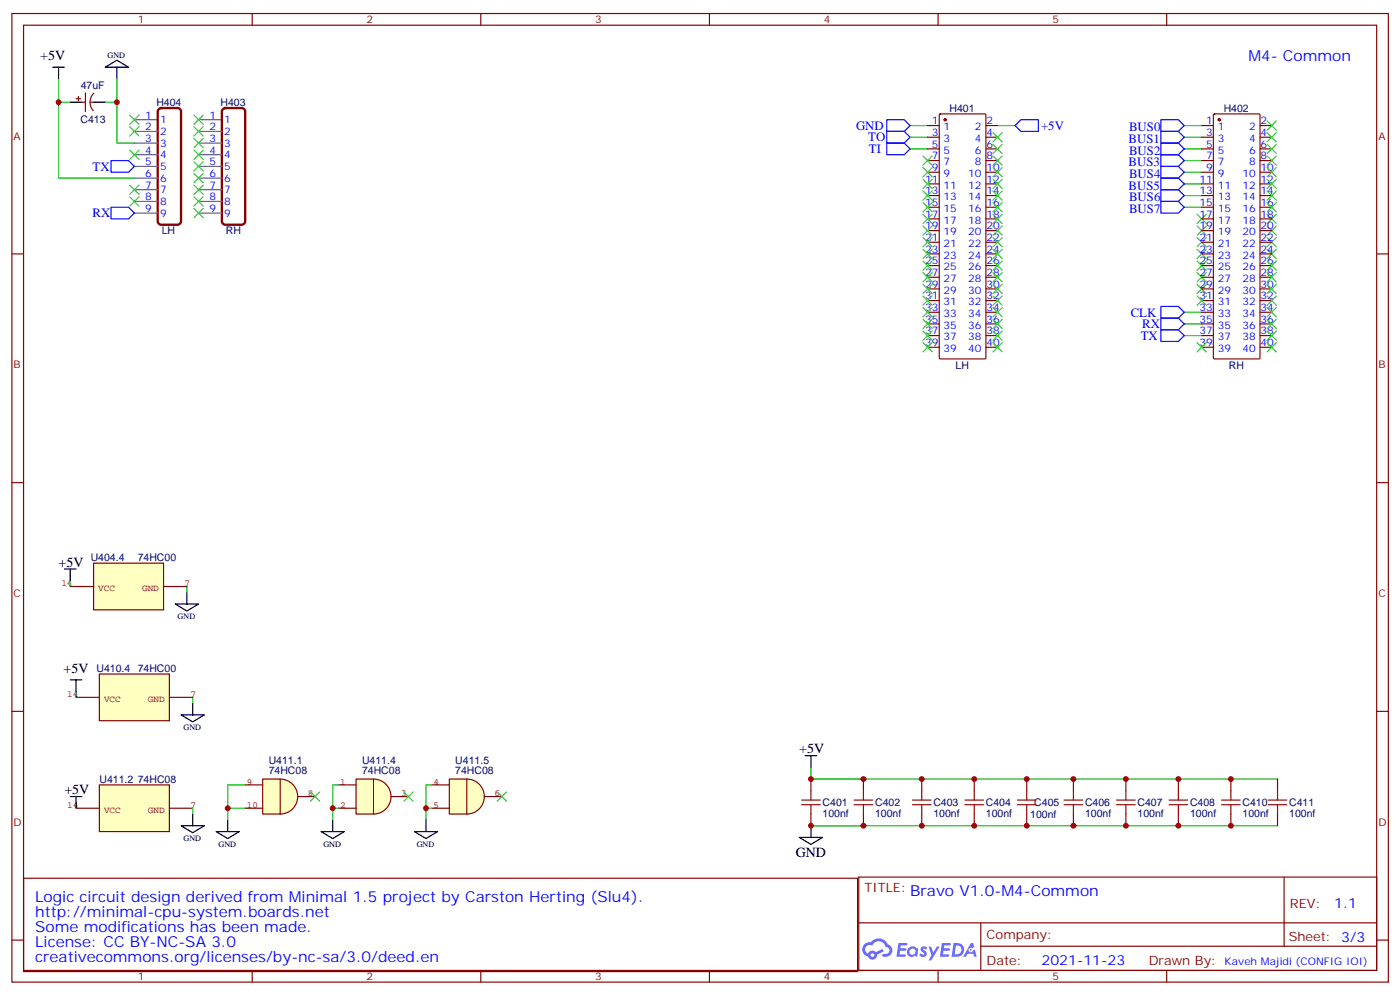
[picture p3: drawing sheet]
<svg xmlns="http://www.w3.org/2000/svg" width="423mm" height="300mm" viewBox="0 0 423 300" stroke-linecap="round" stroke-linejoin="round" font-family="sans-serif">
<g fill="none" stroke="#870000" stroke-width=".35">
<path d="M3.6 4.1h416.3v292.8h-416.3zM7.1 7.6h409.2v285.8h-409.2zM76.3 4.1v3.5M145.4 4.1v3.5M214.6 4.1v3.5M283.7 4.1v3.5M352.8 4.1v3.5M3.6 76.8h3.5M416.3 76.8h3.6M3.6 145.9h3.5M416.3 145.9h3.6M3.6 215.1h3.5"/>
<path d="M416.3 215.1h3.6M259.7 265.1h156.6v28.3h-156.6zM259.8 279h156.4M296.6 279v14.1M388.3 265.2v20.8M3.6 284.2h3.5M76.3 293.4v3.5M145.4 293.4v3.5M214.6 293.4v3.5M283.7 293.4v3.5M296.6 286h119.6M352.8 293.4v3.5"/>
<path d="M416.3 284.2h3.6"/>
</g>
<g fill="#5487ff">
<path d="M278.7 286.3a1.22 1.22 0 0 1 1.7 .3l-.4 .6a.47 .47 0 0 0-.3-.4 .47 .47 0 0 0-.5 .1l.2 .3a1.14 1.14 0 0 1 .7 1.7 1.14 1.14 0 0 1-1.9 0l-.2-.2 .5-.5 .7 .4a.29 .29 0 0 0 .4-.2 .29 .29 0 0 0-.3-.4 1.04 1.04 0 0 1-.6-1.7z"/>
<path d="M271.7 285.1h2.4l.3 .2-.1 .5h-1.9l-.1 .9h1.5l.4 .3-.4 .4h-1.6l-.2 1.1 1.8 .1 .1 .3-.1 .3h-2.7z"/>
<path d="M284.9 285.1h2.3l.3 .2-.1 .5h-1.8l-.1 .9h1.5l.3 .3-.4 .4h-1.6l-.1 1.1 1.7 .1 .2 .3-.2 .3h-2.6z"/>
<path d="M293.6 285.1h.7l.3 1.2-.6 .3a.69 .69 0 0 0-1 .3 .69 .69 0 0 0 .5 1 .69 .69 0 0 0 .8-.6l.5-.3 .6 2.2h-.8l-.2-.9h-1.8l-.5 .9h-.8z"/>
<path d="M280.8 286.2h.8l.6 1.8 1.1-1.8h.9l-2.6 4.2h-.8l.9-1.6z"/>
<path d="M288.4 285.1l-.6 4.1h1.3a2.11 2.11 0 0 0 2.5-2.1 2.11 2.11 0 0 0-2.5-2zM289.1 285.8a1.43 1.43 0 0 1 1.6 1.6 1.43 1.43 0 0 1-2 1.1z"/>
<path d="M274.7 286.7a1.54 1.54 0 0 0-.1 2.1 1.54 1.54 0 0 0 2.2 .2l.6 .2 .3-2.3-.2-.2-.4-.1a1.49 1.49 0 0 0-2.4 .1zM275 287.7a.94 .94 0 0 1 1.8 0 .94 .94 0 0 1-1.8 0z"/>
<path d="M261.4 285.5a2.18 2.18 0 0 0 1.1 3.7 1.44 1.44 0 0 0 1.6 .9 1.44 1.44 0 0 0 1.2-1.5l2-1-.5-.7-1.9 .9a1.47 1.47 0 0 0-2.4 .5 1.39 1.39 0 0 1-.7-2 1.39 1.39 0 0 1 2-.4 2.12 2.12 0 0 1 2.2-1.3 2.12 2.12 0 0 1 1.9 1.6 1.14 1.14 0 0 1 1.1 1.5 1.14 1.14 0 0 1-1.7 .7 .43 .43 0 0 0-.5 .3 .43 .43 0 0 0 .4 .5 1.98 1.98 0 0 0 2.5-1.2 1.98 1.98 0 0 0-1.2-2.5 3.1 3.1 0 0 0-5.3-.7l-.9 .1zM263.3 288.8a.55 .55 0 0 1 1.1 0 .55 .55 0 0 1-1.1 0z"/>
<circle cx="293.6" cy="287.2" r=".26"/>
</g>
<g fill="none" stroke="#666" stroke-width=".35">
<path d="M40.6 36.2h7.1M40.6 39.7h7.1M60 36.2h7.1M60 39.7h7.1M40.6 43.3h7.1M40.6 46.8h7.1M40.6 50.3h7.1M40.6 53.8h7.1M40.6 57.4h7.1M60 43.3h7.1M60 46.8h7.1M60 50.3h7.1"/>
<path d="M60 53.8h7.1M60 57.4h7.1M40.6 60.9h7.1M40.6 64.4h7.1M60 60.9h7.1M60 64.4h7.1"/>
</g>
<path d="M47.9 33.1l.9-.4h4.9l.6 .2 .4 .5 .1 33.5-.3 .6-.8 .4h-4.9l-.7-.2-.4-.8v-33.2zM67.3 33.1l.9-.4h4.9l.6 .2 .4 .5 .1 33.5-.3 .6-.8 .4h-4.9l-.7-.2-.4-.8v-33.2z" fill="none" stroke="#870000" stroke-width=".71"/>
<g fill="none" stroke="#3c3" stroke-width=".35">
<path d="M39.2 34.8l2.9 2.8M39.2 38.3l2.9 2.8M42.1 34.8l-2.9 2.8M42.1 38.3l-2.9 2.8M58.6 34.8l2.9 2.8M58.6 38.3l2.9 2.8M61.5 34.8l-2.9 2.8M61.5 38.3l-2.9 2.8M39.2 45.4l2.9 2.8M39.2 56l2.9 2.8M39.2 59.5l2.9 2.8M42.1 45.4l-2.9 2.8"/>
<path d="M42.1 56l-2.9 2.8M42.1 59.5l-2.9 2.8M58.6 41.8l2.9 2.9M58.6 45.4l2.9 2.8M58.6 48.9l2.9 2.8M58.6 52.4l2.9 2.8M58.6 56l2.9 2.8M58.6 59.5l2.9 2.8M61.5 41.8l-2.9 2.9M61.5 45.4l-2.9 2.8M61.5 48.9l-2.9 2.8M61.5 52.4l-2.9 2.8"/>
<path d="M61.5 56l-2.9 2.8M61.5 59.5l-2.9 2.8M58.6 63l2.9 2.8M61.5 63l-2.9 2.8"/>
</g>
<path d="M15.9 20.3h3.6M17.7 20.3v3.5M31.8 20.3l3.5-2.1 3.6 2.1zM35.3 20.3v3.5" fill="none" stroke="#000" stroke-width=".35"/>
<path d="M17.7 23.8v30h22.9M35.3 23.8v19.5h5.3" fill="none" stroke="#008700" stroke-width=".35"/>
<path d="M33.6 48.5h5.3l1.7 1.8-1.7 1.8h-5.3zM33.6 62.7h5.3l1.7 1.7-1.7 1.8h-5.3z" fill="none" stroke="#00f" stroke-width=".35"/>
<path d="M28.3 170.3h21.2v14.1h-21.2z" fill="#ffffc2" stroke="#850000" stroke-width=".35"/>
<path d="M21.2 177.3h7.1M49.5 177.3h7" fill="none" stroke="#850000" stroke-width=".35"/>
<g fill="#ffffc2" stroke="#850000" stroke-width=".35">
<path d="M84.7 235.5a5.3 5.3 0 0 1 5.3 5.3 5.3 5.3 0 0 1-5.3 5.3z"/>
<path d="M79.4 235.5h5.3v10.6h-5.3z"/>
</g>
<path d="M74.2 237.3h5.2M74.2 244.3h5.2M90 240.8h5.3" fill="none" stroke="#850000" stroke-width=".35"/>
<path d="M30.1 237.3h21.1v14.1h-21.1z" fill="#ffffc2" stroke="#850000" stroke-width=".35"/>
<path d="M23 244.3h7.1M51.2 244.3h7.1" fill="none" stroke="#850000" stroke-width=".35"/>
<g fill="#ffffc2" stroke="#850000" stroke-width=".35">
<path d="M113 235.5a5.3 5.3 0 0 1 5.3 5.3 5.3 5.3 0 0 1-5.3 5.3z"/>
<path d="M107.7 235.5h5.3v10.6h-5.3z"/>
</g>
<path d="M102.4 237.3h5.3M102.4 244.3h5.3M118.3 240.8h5.2" fill="none" stroke="#850000" stroke-width=".35"/>
<g fill="#ffffc2" stroke="#850000" stroke-width=".35">
<path d="M141.2 235.5a5.3 5.3 0 0 1 5.3 5.3 5.3 5.3 0 0 1-5.3 5.3z"/>
<path d="M135.9 235.5h5.3v10.6h-5.3z"/>
</g>
<path d="M130.6 237.3h5.3M130.6 244.3h5.3M146.5 240.8h5.3" fill="none" stroke="#850000" stroke-width=".35"/>
<path d="M30.1 203.8h21.1v14.1h-21.1z" fill="#ffffc2" stroke="#850000" stroke-width=".35"/>
<path d="M23 210.8h7.1M51.2 210.8h7.1" fill="none" stroke="#850000" stroke-width=".35"/>
<g fill="none" stroke="#000" stroke-width=".35">
<path d="M21.2 30.9h3.6M28.3 30.9h3.5M19.5 172h3.5M21.2 172v3.5M56.5 179.1v3.5M53 182.6h7l-3.5 2.1zM21.2 205.5h3.6M23 205.5v3.6M54.8 216.1h7l-3.5 2.1zM58.3 212.6v3.5M243.5 228.5h3.5M245.3 228.5v3.5"/>
<path d="M21.2 240.8h3.6M23 240.8v3.5M54.8 249.6h7l-3.5 2.1zM58.3 246.1v3.5M65.3 251.4h7.1l-3.5 2.1zM68.9 247.9v3.5M97.1 251.4h7l-3.5 2.1zM100.6 247.9v3.5M125.3 251.4h7.1l-3.6 2.1zM128.8 247.9v3.5M241.7 253.2h7.1l-3.5 2.1zM245.3 249.6v3.6"/>
</g>
<g fill="none" stroke="#008700" stroke-width=".35">
<path d="M17.7 30.9h3.5M31.8 30.9h3.5M275.2 38h5.3M301.7 38h5.3M358.1 38h5.3M275.2 45h5.3M275.2 41.5h5.3M358.1 45h5.3M358.1 41.5h5.3M358.1 59.1h5.3M358.1 48.5h5.3M358.1 52.1h5.3"/>
<path d="M358.1 55.6h5.3M358.1 62.7h5.3M358.1 94.4h5.3M358.1 97.9h5.3M358.1 101.5h5.3M21.2 175.5v1.8M56.5 177.3v1.8M23 209.1v1.7M58.3 210.8v1.8M74.2 237.3h-5.3v10.6M102.4 237.3h-1.8v10.6M130.6 237.3h-1.8v10.6"/>
<path d="M245.3 232v3.5h141.1M245.3 235.5h15.8M58.3 244.3v1.8M68.9 244.3h5.3M100.6 244.3h1.8M128.8 244.3h1.8M261.1 249.6h-15.8h141.1"/>
</g>
<g fill="none" stroke="#3c3" stroke-width=".35">
<path d="M383.2 36.5l2.8 2.9M386 36.5l-2.8 2.9M279.1 47.1l2.8 2.9M279.1 50.7l2.8 2.8M279.1 54.2l2.8 2.8M279.1 57.7l2.8 2.8M281.9 57.7l-2.8 2.8M281.9 54.2l-2.8 2.8M281.9 50.7l-2.8 2.8M281.9 47.1l-2.8 2.9M300.3 40.1l2.8 2.8M300.3 43.6l2.8 2.8"/>
<path d="M300.3 47.1l2.8 2.9M300.3 50.7l2.8 2.8M300.3 54.2l2.8 2.8M300.3 57.7l2.8 2.8M303.1 40.1l-2.8 2.8M303.1 43.6l-2.8 2.8M303.1 47.1l-2.8 2.9M303.1 50.7l-2.8 2.8M303.1 54.2l-2.8 2.8M303.1 57.7l-2.8 2.8M383.2 40.1l2.8 2.8M383.2 43.6l2.8 2.8"/>
<path d="M383.2 47.1l2.8 2.9M383.2 50.7l2.8 2.8M383.2 54.2l2.8 2.8M383.2 57.7l2.8 2.8M386 50.7l-2.8 2.8M386 57.7l-2.8 2.8M386 54.2l-2.8 2.8M386 47.1l-2.8 2.9M386 43.6l-2.8 2.8M386 40.1l-2.8 2.8M279.1 61.2l2.8 2.9M279.1 64.8l2.8 2.8"/>
<path d="M279.1 68.3l2.8 2.8M279.1 78.9l2.8 2.8M279.1 75.4l2.8 2.8M279.1 71.8l2.8 2.8M281.9 61.2l-2.8 2.9M281.9 64.8l-2.8 2.8M281.9 68.3l-2.8 2.8M281.9 71.8l-2.8 2.8M281.9 75.4l-2.8 2.8M281.9 78.9l-2.8 2.8M300.3 61.2l2.8 2.9M300.3 64.8l2.8 2.8"/>
<path d="M300.3 68.3l2.8 2.8M300.3 71.8l2.8 2.8M300.3 75.4l2.8 2.8M300.3 78.9l2.8 2.8M303.1 61.2l-2.8 2.9M303.1 64.8l-2.8 2.8M303.1 68.3l-2.8 2.8M303.1 71.8l-2.8 2.8M303.1 75.4l-2.8 2.8M303.1 78.9l-2.8 2.8M362 71.8l2.8 2.8M362 78.9l2.8 2.8"/>
<path d="M362 75.4l2.8 2.8M362 68.3l2.8 2.8M362 64.8l2.8 2.8M364.8 71.8l-2.8 2.8M364.8 78.9l-2.8 2.8M364.8 75.4l-2.8 2.8M364.8 68.3l-2.8 2.8M364.8 64.8l-2.8 2.8M383.2 75.4l2.8 2.8M383.2 71.8l2.8 2.8M383.2 68.3l2.8 2.8M383.2 64.8l2.8 2.8"/>
<path d="M383.2 61.2l2.8 2.9M383.2 78.9l2.8 2.8M386 64.8l-2.8 2.8M386 75.4l-2.8 2.8M386 61.2l-2.8 2.9M386 71.8l-2.8 2.8M386 68.3l-2.8 2.8M386 78.9l-2.8 2.8M279.1 96.5l2.8 2.8M279.1 93l2.8 2.8M279.1 89.5l2.8 2.8M279.1 85.9l2.8 2.9"/>
<path d="M279.1 82.4l2.8 2.8M281.9 82.4l-2.8 2.8M281.9 85.9l-2.8 2.9M281.9 89.5l-2.8 2.8M281.9 93l-2.8 2.8M281.9 96.5l-2.8 2.8M300.3 82.4l2.8 2.8M300.3 85.9l2.8 2.9M300.3 89.5l2.8 2.8M300.3 93l2.8 2.8M300.3 96.5l2.8 2.8M303.1 82.4l-2.8 2.8"/>
<path d="M303.1 85.9l-2.8 2.9M303.1 89.5l-2.8 2.8M303.1 93l-2.8 2.8M303.1 96.5l-2.8 2.8M362 85.9l2.8 2.9M362 82.4l2.8 2.8M362 89.5l2.8 2.8M364.8 85.9l-2.8 2.9M364.8 82.4l-2.8 2.8M364.8 89.5l-2.8 2.8M383.2 93l2.8 2.8M383.2 96.5l2.8 2.8"/>
<path d="M383.2 89.5l2.8 2.8M383.2 85.9l2.8 2.9M383.2 82.4l2.8 2.8M386 82.4l-2.8 2.8M386 85.9l-2.8 2.9M386 89.5l-2.8 2.8M386 93l-2.8 2.8M386 96.5l-2.8 2.8M279.1 103.6l2.8 2.8M279.1 100l2.8 2.9M281.9 100l-2.8 2.9M281.9 103.6l-2.8 2.8"/>
<path d="M300.3 100l2.8 2.9M300.3 103.6l2.8 2.8M303.1 100l-2.8 2.9M303.1 103.6l-2.8 2.8M362 103.6l2.8 2.8M364.8 103.6l-2.8 2.8M383.2 103.6l2.8 2.8M383.2 100l2.8 2.9M386 100l-2.8 2.9M386 103.6l-2.8 2.8M93.9 239.4l2.8 2.8M96.7 239.4l-2.8 2.8"/>
<path d="M122.1 239.4l2.9 2.8M125 239.4l-2.9 2.8M150.4 239.4l2.8 2.8M153.2 239.4l-2.8 2.8"/>
</g>
<g fill="none" stroke="#a10000" stroke-width=".35">
<path d="M245.3 239v2.9M261.1 239v2.9M278.8 239v2.9M294.6 239v2.9M310.5 239v2.9M324.6 239v2.9M340.5 239v2.9M356.4 239v2.9M372.3 239v2.9M386.4 239v2.9M242.4 241.9h5.7M242.4 243.3h5.7"/>
<path d="M245.3 243.3v2.8M258.3 241.9h5.6M258.3 243.3h5.6M261.1 243.3v2.8M275.9 241.9h5.7M275.9 243.3h5.7M278.8 243.3v2.8M291.8 241.9h5.7M291.8 243.3h5.7M294.6 243.3v2.8M307.7 241.9h5.6M307.7 243.3h5.6"/>
<path d="M310.5 243.3v2.8M321.8 241.9h5.6M321.8 243.3h5.6M324.6 243.3v2.8M337.7 241.9h5.6M337.7 243.3h5.6M340.5 243.3v2.8M353.6 241.9h5.6M353.6 243.3h5.6M356.4 243.3v2.8M369.4 241.9h5.7M369.4 243.3h5.7"/>
<path d="M372.3 243.3v2.8M383.5 241.9h5.7M383.5 243.3h5.7M386.4 243.3v2.8"/>
</g>
<g fill="none" stroke="#870000" stroke-width=".35">
<path d="M23 29.8h1.4M23.7 29.1v1.5M24.8 30.9h1M25.8 28.1v5.6M27.2 30.9h1.1M28.4 28.2a3.8 3.8 0 0 0-.2 5.2M280.5 38h3.6M284.1 34.6l.3-.2h13.4l.4 .4v73.4l-.4 .3h-13.4l-.3-.3zM298.2 38h3.5M363.4 38h3.6M367 34.6l.3-.2h13.4l.4 .4v73.4l-.4 .3h-13.4l-.3-.3zM381.1 38h3.5"/>
<path d="M280.5 41.5h3.6M280.5 45h3.6M280.5 48.5h3.6M280.5 52.1h3.6M280.5 55.6h3.6M280.5 59.1h3.6M298.2 41.5h3.5M298.2 45h3.5M298.2 48.5h3.5M298.2 52.1h3.5M298.2 55.6h3.5M298.2 59.1h3.5"/>
<path d="M363.4 41.5h3.6M363.4 45h3.6M363.4 48.5h3.6M363.4 52.1h3.6M363.4 55.6h3.6M363.4 59.1h3.6M381.1 41.5h3.5M381.1 45h3.5M381.1 48.5h3.5M381.1 52.1h3.5M381.1 55.6h3.5M381.1 59.1h3.5"/>
<path d="M280.5 62.7h3.6M280.5 66.2h3.6M280.5 69.7h3.6M280.5 73.2h3.6M280.5 76.8h3.6M298.2 62.7h3.5M298.2 66.2h3.5M298.2 69.7h3.5M298.2 73.2h3.5M298.2 76.8h3.5M363.4 62.7h3.6M363.4 66.2h3.6"/>
<path d="M363.4 69.7h3.6M363.4 73.2h3.6M363.4 76.8h3.6M381.1 62.7h3.5M381.1 66.2h3.5M381.1 69.7h3.5M381.1 73.2h3.5M381.1 76.8h3.5M280.5 80.3h3.6M280.5 83.8h3.6M280.5 87.3h3.6M280.5 90.9h3.6"/>
<path d="M280.5 94.4h3.6M280.5 97.9h3.6M298.2 80.3h3.5M298.2 83.8h3.5M298.2 87.3h3.5M298.2 90.9h3.5M298.2 94.4h3.5M298.2 97.9h3.5M363.4 80.3h3.6M363.4 83.8h3.6M363.4 87.3h3.6M363.4 90.9h3.6"/>
<path d="M363.4 94.4h3.6M363.4 97.9h3.6M381.1 80.3h3.5M381.1 83.8h3.5M381.1 87.3h3.5M381.1 90.9h3.5M381.1 94.4h3.5M381.1 97.9h3.5M280.5 101.5h3.6M280.5 105h3.6M298.2 101.5h3.5M298.2 105h3.5"/>
<path d="M363.4 101.5h3.6M363.4 105h3.6M381.1 101.5h3.5M381.1 105h3.5M245.3 235.5v3.5M261.1 235.5v3.5M278.8 235.5v3.5M294.6 235.5v3.5M310.5 235.5v3.5M324.6 235.5v3.5M340.5 235.5v3.5M356.4 235.5v3.5"/>
<path d="M372.3 235.5v3.5M386.4 235.5v3.5M245.3 246.1v3.5M261.1 246.1v3.5M278.8 246.1v3.5M294.6 246.1v3.5M310.5 246.1v3.5M324.6 246.1v3.5M340.5 246.1v3.5M356.4 246.1v3.5M372.3 246.1v3.5M386.4 246.1v3.5"/>
<path d="M7.1 265.5h252.3v28.2h-252.3z"/>
</g>
<g fill="none" stroke="#00f" stroke-width=".35">
<path d="M268.2 39.7h5.3l1.7 1.8-1.7 1.8h-5.3zM268.2 36.2h5.3l1.7 1.8-1.7 1.7h-5.3zM308.8 36.2h5.2v3.5h-5.2l-1.8-1.7zM351.1 39.7h5.3l1.7 1.8-1.7 1.8h-5.3zM351.1 36.2h5.3l1.7 1.8-1.7 1.7h-5.3zM268.2 43.3h5.3l1.7 1.7-1.7 1.8h-5.3zM351.1 53.8h5.3l1.7 1.8-1.7 1.8h-5.3zM351.1 50.3h5.3l1.7 1.8-1.7 1.7h-5.3zM351.1 46.8h5.3l1.7 1.7-1.7 1.8h-5.3zM351.1 43.3h5.3l1.7 1.7-1.7 1.8h-5.3zM351.1 57.4h5.3l1.7 1.7-1.7 1.8h-5.3zM351.1 60.9h5.3l1.7 1.8-1.7 1.7h-5.3z"/>
<path d="M351.1 99.7h5.3l1.7 1.8-1.7 1.7h-5.3zM351.1 96.2h5.3l1.7 1.7-1.7 1.8h-5.3zM351.1 92.6h5.3l1.7 1.8-1.7 1.8h-5.3z"/>
</g>
<g fill="#870000" stroke="#870000" stroke-width=".35">
<circle cx="368.7" cy="36.2" r=".35"/>
<circle cx="285.8" cy="36.2" r=".35"/>
</g>
<g fill="#c00">
<circle cx="68.9" cy="244.3" r=".88"/>
<circle cx="100.6" cy="244.3" r=".88"/>
<circle cx="128.8" cy="244.3" r=".88"/>
<circle cx="245.3" cy="235.5" r=".88"/>
<circle cx="245.3" cy="249.6" r=".88"/>
<circle cx="261.1" cy="235.5" r=".88"/>
<circle cx="294.6" cy="249.6" r=".88"/>
<circle cx="261.1" cy="249.6" r=".88"/>
<circle cx="278.8" cy="249.6" r=".88"/>
<circle cx="310.5" cy="249.6" r=".88"/>
<circle cx="324.6" cy="249.6" r=".88"/>
<circle cx="340.5" cy="249.6" r=".88"/>
<circle cx="356.4" cy="249.6" r=".88"/>
<circle cx="372.3" cy="249.6" r=".88"/>
<circle cx="278.8" cy="235.5" r=".88"/>
<circle cx="294.6" cy="235.5" r=".88"/>
<circle cx="310.5" cy="235.5" r=".88"/>
<circle cx="324.6" cy="235.5" r=".88"/>
<circle cx="340.5" cy="235.5" r=".88"/>
<circle cx="356.4" cy="235.5" r=".88"/>
<circle cx="372.3" cy="235.5" r=".88"/>
<circle cx="17.7" cy="30.9" r=".88"/>
<circle cx="35.3" cy="30.9" r=".88"/>
</g>
<g font-size="4.6" fill="#00f">
<text x="377.5" y="18.6">M4- Common</text>
<text x="10.7" y="272.6">Logic circuit design derived from Minimal 1.5 project by Carston Herting (Slu4).</text>
<text x="275.2" y="270.8">Bravo V1.0-M4-Common</text>
<text x="10.7" y="277.1">http://minimal-cpu-system.boards.net</text>
<text x="10.7" y="281.7">Some modifications has been made.</text>
<text x="10.7" y="286.3">License: CC BY-NC-SA 3.0</text>
<text x="10.7" y="290.9">creativecommons.org/licenses/by-nc-sa/3.0/deed.en</text>
</g>
<g font-size="4.2">
<text x="12.2" y="18.2">+5V</text>
<text x="17.7" y="171.3">+5V</text>
<text x="19.2" y="203.4">+5V</text>
<text x="241.7" y="227.8">+5V</text>
<text x="19.5" y="240.1">+5V</text>
<text x="240.7" y="259.2">GND</text>
</g>
<g font-size="4.2" fill="#00f">
<text x="403.5" y="274.4">1.1</text>
<text x="315" y="291.8">2021-11-23</text>
</g>
<g font-size="3.9" fill="#00f">
<text x="258.9" y="39.2">GND</text>
<text x="314.9" y="39.3">+5V</text>
<text x="341.5" y="39.7">BUS0</text>
<text x="262.6" y="42.8">TO</text>
<text x="262.8" y="46.3">TI</text>
<text x="341.3" y="43.3">BUS1</text>
<text x="341.5" y="46.8">BUS2</text>
<text x="28" y="51.6">TX</text>
<text x="341.3" y="50.3">BUS3</text>
<text x="341.5" y="53.8">BUS4</text>
<text x="341.3" y="57.4">BUS5</text>
<text x="28" y="65.7">RX</text>
<text x="341.5" y="60.9">BUS6</text>
<text x="341.5" y="64.4">BUS7</text>
<text x="342" y="95.7">CLK</text>
<text x="345.5" y="99.2">RX</text>
<text x="345" y="102.7">TX</text>
</g>
<g font-size="3.9" fill="#800">
<text x="261.5" y="269.7">TITLE:</text>
<text x="390.1" y="274.4">REV:</text>
<text x="298.4" y="283.9">Company:</text>
<text x="389.8" y="284.6">Sheet: 3/3</text>
<text x="298.4" y="291.6">Date:</text>
<text x="347.4" y="291.7">Drawn By:</text>
</g>
<g font-size="3.2" fill="#800">
<text x="41.7" y="7.1">1</text>
<text x="110.8" y="7.1">2</text>
<text x="180" y="7.1">3</text>
<text x="249.1" y="7.1">4</text>
<text x="318.3" y="7.1">5</text>
<text x="4.1" y="42.2">A</text>
<text x="416.9" y="42.2">A</text>
<text x="4.1" y="111.3">B</text>
<text x="416.9" y="111.3">B</text>
<text x="4.1" y="180.5">C</text>
<text x="416.9" y="180.5">C</text>
<text x="4.1" y="249.6">D</text>
<text x="416.9" y="249.6">D</text>
<text x="41.7" y="296.4">1</text>
<text x="110.8" y="296.4">2</text>
<text x="180" y="296.4">3</text>
<text x="249.1" y="296.4">4</text>
<text x="318.3" y="296.4">5</text>
</g>
<g font-size="3.2" fill="#000080">
<text x="24.4" y="27">47uF</text>
<text x="47.3" y="32">H404</text>
<text x="66.7" y="32">H403</text>
<text x="287.2" y="33.9">H401</text>
<text x="370.1" y="33.9">H402</text>
<text x="24.4" y="37.3">C413</text>
<text x="48.9" y="70.8">LH</text>
<text x="68.3" y="70.8">RH</text>
<text x="289" y="111.4">LH</text>
<text x="371.6" y="111.4">RH</text>
<text x="27.4" y="169.6">U404.4</text>
<text x="41.7" y="169.6">74HC00</text>
<text x="29.2" y="203.1">U410.4</text>
<text x="41.7" y="203.1">74HC00</text>
<text x="81.3" y="230.9">U411.1</text>
<text x="109.5" y="230.9">U411.4</text>
<text x="137.7" y="230.9">U411.5</text>
<text x="30.1" y="236.6">U411.2</text>
<text x="41.7" y="236.6">74HC08</text>
<text x="81.3" y="234.1">74HC08</text>
<text x="109.5" y="234.1">74HC08</text>
<text x="137.7" y="234.1">74HC08</text>
<text x="248.8" y="243.7">C401</text>
<text x="264.7" y="243.7">C402</text>
<text x="282.3" y="243.7">C403</text>
<text x="298.2" y="243.7">C404</text>
<text x="312.8" y="243.7">C405</text>
<text x="328.2" y="243.7">C406</text>
<text x="344" y="243.7">C407</text>
<text x="359.9" y="243.7">C408</text>
<text x="375.8" y="243.7">C410</text>
<text x="389.9" y="243.7">C411</text>
<text x="248.8" y="246.9">100nf</text>
<text x="264.7" y="246.9">100nf</text>
<text x="282.3" y="246.9">100nf</text>
<text x="298.2" y="246.9">100nf</text>
<text x="311.6" y="247.3">100nf</text>
<text x="328.2" y="246.9">100nf</text>
<text x="344" y="246.9">100nf</text>
<text x="359.9" y="246.9">100nf</text>
<text x="375.8" y="246.9">100nf</text>
<text x="389.9" y="246.9">100nf</text>
</g>
<g font-size="3.2" fill="#00f">
<text x="43.9" y="35.8">1</text>
<text x="63.3" y="35.8">1</text>
<text x="43.9" y="39.4">2</text>
<text x="48.4" y="37.3">1</text>
<text x="48.4" y="40.8">2</text>
<text x="63.3" y="39.4">2</text>
<text x="67.8" y="37.3">1</text>
<text x="67.8" y="40.8">2</text>
<text x="281.9" y="37.6">1</text>
<text x="281.9" y="41.1">3</text>
<text x="285.4" y="39.4">1</text>
<text x="294.8" y="39.4">2</text>
<text x="298.3" y="41.1">4</text>
<text x="298.3" y="37.6">2</text>
<text x="364.8" y="37.6">1</text>
<text x="364.8" y="41.1">3</text>
<text x="368.3" y="39.4">1</text>
<text x="377.8" y="39.4">2</text>
<text x="381.2" y="41.1">4</text>
<text x="381.2" y="37.6">2</text>
<text x="43.9" y="42.9">3</text>
<text x="43.9" y="46.4">4</text>
<text x="48.4" y="44.3">3</text>
<text x="48.4" y="47.8">4</text>
<text x="63.3" y="42.9">3</text>
<text x="63.3" y="46.4">4</text>
<text x="67.8" y="44.3">3</text>
<text x="67.8" y="47.8">4</text>
<text x="281.9" y="44.7">5</text>
<text x="285.4" y="42.9">3</text>
<text x="285.4" y="46.4">5</text>
<text x="294.8" y="46.4">6</text>
<text x="294.8" y="42.9">4</text>
<text x="298.3" y="44.7">6</text>
<text x="364.8" y="44.7">5</text>
<text x="368.3" y="42.9">3</text>
<text x="368.3" y="46.4">5</text>
<text x="377.8" y="46.4">6</text>
<text x="377.8" y="42.9">4</text>
<text x="381.2" y="44.7">6</text>
<text x="43.9" y="50">5</text>
<text x="43.9" y="53.5">6</text>
<text x="48.4" y="51.4">5</text>
<text x="63.3" y="50">5</text>
<text x="63.3" y="53.5">6</text>
<text x="67.8" y="51.4">5</text>
<text x="281.9" y="48.2">7</text>
<text x="281.9" y="51.7">9</text>
<text x="285.4" y="50">7</text>
<text x="285.4" y="53.5">9</text>
<text x="292.8" y="53.5">10</text>
<text x="294.8" y="50">8</text>
<text x="298.3" y="51.7">10</text>
<text x="298.3" y="48.2">8</text>
<text x="364.8" y="48.2">7</text>
<text x="364.8" y="51.7">9</text>
<text x="368.3" y="50">7</text>
<text x="368.3" y="53.5">9</text>
<text x="375.7" y="53.5">10</text>
<text x="377.8" y="50">8</text>
<text x="381.2" y="51.7">10</text>
<text x="381.2" y="48.2">8</text>
<text x="43.9" y="57">7</text>
<text x="48.4" y="54.9">6</text>
<text x="48.4" y="58.4">7</text>
<text x="63.3" y="57">7</text>
<text x="67.8" y="54.9">6</text>
<text x="67.8" y="58.4">7</text>
<text x="279.8" y="55.2">11</text>
<text x="279.8" y="58.8">13</text>
<text x="285.4" y="57">11</text>
<text x="292.8" y="57">12</text>
<text x="298.3" y="58.8">14</text>
<text x="298.3" y="55.2">12</text>
<text x="362.8" y="55.2">11</text>
<text x="362.8" y="58.8">13</text>
<text x="368.3" y="57">11</text>
<text x="375.7" y="57">12</text>
<text x="381.2" y="58.8">14</text>
<text x="381.2" y="55.2">12</text>
<text x="43.9" y="60.5">8</text>
<text x="43.9" y="64.1">9</text>
<text x="48.4" y="61.9">8</text>
<text x="48.4" y="65.5">9</text>
<text x="63.3" y="60.5">8</text>
<text x="63.3" y="64.1">9</text>
<text x="67.8" y="61.9">8</text>
<text x="67.8" y="65.5">9</text>
<text x="279.8" y="62.3">15</text>
<text x="279.8" y="65.8">17</text>
<text x="285.4" y="60.5">13</text>
<text x="285.4" y="64.1">15</text>
<text x="292.8" y="64.1">16</text>
<text x="292.8" y="60.5">14</text>
<text x="298.3" y="65.8">18</text>
<text x="298.3" y="62.3">16</text>
<text x="362.8" y="62.3">15</text>
<text x="362.8" y="65.8">17</text>
<text x="368.3" y="60.5">13</text>
<text x="368.3" y="64.1">15</text>
<text x="375.7" y="64.1">16</text>
<text x="375.7" y="60.5">14</text>
<text x="381.2" y="65.8">18</text>
<text x="381.2" y="62.3">16</text>
<text x="279.8" y="69.4">19</text>
<text x="285.4" y="67.6">17</text>
<text x="285.4" y="71.1">19</text>
<text x="292.8" y="71.1">20</text>
<text x="292.8" y="67.6">18</text>
<text x="298.3" y="69.4">20</text>
<text x="362.8" y="69.4">19</text>
<text x="368.3" y="67.6">17</text>
<text x="368.3" y="71.1">19</text>
<text x="375.7" y="71.1">20</text>
<text x="375.7" y="67.6">18</text>
<text x="381.2" y="69.4">20</text>
<text x="279.8" y="72.9">21</text>
<text x="279.8" y="76.4">23</text>
<text x="285.4" y="74.6">21</text>
<text x="292.8" y="74.6">22</text>
<text x="298.3" y="76.4">24</text>
<text x="298.3" y="72.9">22</text>
<text x="362.8" y="72.9">21</text>
<text x="362.8" y="76.4">23</text>
<text x="368.3" y="74.6">21</text>
<text x="375.7" y="74.6">22</text>
<text x="381.2" y="76.4">24</text>
<text x="381.2" y="72.9">22</text>
<text x="279.8" y="79.9">25</text>
<text x="279.8" y="83.5">27</text>
<text x="285.4" y="78.2">23</text>
<text x="285.4" y="81.7">25</text>
<text x="292.8" y="81.7">26</text>
<text x="292.8" y="78.2">24</text>
<text x="298.3" y="83.5">28</text>
<text x="298.3" y="79.9">26</text>
<text x="362.8" y="79.9">25</text>
<text x="362.8" y="83.5">27</text>
<text x="368.3" y="78.2">23</text>
<text x="368.3" y="81.7">25</text>
<text x="375.7" y="81.7">26</text>
<text x="375.7" y="78.2">24</text>
<text x="381.2" y="83.5">28</text>
<text x="381.2" y="79.9">26</text>
<text x="279.8" y="87">29</text>
<text x="285.4" y="85.2">27</text>
<text x="285.4" y="88.8">29</text>
<text x="292.8" y="88.8">30</text>
<text x="292.8" y="85.2">28</text>
<text x="298.3" y="87">30</text>
<text x="362.8" y="87">29</text>
<text x="368.3" y="85.2">27</text>
<text x="368.3" y="88.8">29</text>
<text x="375.7" y="88.8">30</text>
<text x="375.7" y="85.2">28</text>
<text x="381.2" y="87">30</text>
<text x="279.8" y="90.5">31</text>
<text x="279.8" y="94.1">33</text>
<text x="285.4" y="92.3">31</text>
<text x="285.4" y="95.8">33</text>
<text x="292.8" y="95.8">34</text>
<text x="292.8" y="92.3">32</text>
<text x="298.3" y="94.1">34</text>
<text x="298.3" y="90.5">32</text>
<text x="362.8" y="90.5">31</text>
<text x="362.8" y="94.1">33</text>
<text x="368.3" y="92.3">31</text>
<text x="368.3" y="95.8">33</text>
<text x="375.7" y="95.8">34</text>
<text x="375.7" y="92.3">32</text>
<text x="381.2" y="94.1">34</text>
<text x="381.2" y="90.5">32</text>
<text x="279.8" y="97.6">35</text>
<text x="279.8" y="101.1">37</text>
<text x="285.4" y="99.3">35</text>
<text x="292.8" y="99.3">36</text>
<text x="298.3" y="101.1">38</text>
<text x="298.3" y="97.6">36</text>
<text x="362.8" y="97.6">35</text>
<text x="362.8" y="101.1">37</text>
<text x="368.3" y="99.3">35</text>
<text x="375.7" y="99.3">36</text>
<text x="381.2" y="101.1">38</text>
<text x="381.2" y="97.6">36</text>
<text x="279.8" y="104.6">39</text>
<text x="285.4" y="102.9">37</text>
<text x="285.4" y="106.4">39</text>
<text x="292.8" y="106.4">40</text>
<text x="292.8" y="102.9">38</text>
<text x="298.3" y="104.6">40</text>
<text x="362.8" y="104.6">39</text>
<text x="368.3" y="102.9">37</text>
<text x="368.3" y="106.4">39</text>
<text x="375.7" y="106.4">40</text>
<text x="375.7" y="102.9">38</text>
<text x="381.2" y="104.6">40</text>
<text x="370.4" y="291.7">Kaveh Majidi (CONFIG IOI)</text>
</g>
<g font-size="2.8" fill="#840000">
<text x="18.6" y="177.3">14</text>
<text x="29.7" y="178.6">VCC</text>
<text x="43" y="178.6">GND</text>
<text x="55.8" y="177.3">7</text>
<text x="20.3" y="210.8">14</text>
<text x="31.5" y="212.1">VCC</text>
<text x="44.7" y="212.1">GND</text>
<text x="57.6" y="210.8">7</text>
<text x="74.7" y="237.2">9</text>
<text x="102.9" y="237.2">1</text>
<text x="131.1" y="237.2">4</text>
<text x="20.3" y="244.3">14</text>
<text x="31.5" y="245.7">VCC</text>
<text x="44.7" y="245.7">GND</text>
<text x="57.6" y="244.3">7</text>
<text x="74.7" y="244.3">10</text>
<text x="93.1" y="240.8">8</text>
<text x="102.9" y="244.3">2</text>
<text x="121.3" y="240.8">3</text>
<text x="131.1" y="244.3">5</text>
<text x="149.5" y="240.8">6</text>
</g>
<g font-size="2.5">
<text x="32.5" y="17.5">GND</text>
<text x="53.7" y="187.2">GND</text>
<text x="55.5" y="220.8">GND</text>
<text x="55.5" y="254.3">GND</text>
<text x="66.1" y="256">GND</text>
<text x="97.8" y="256">GND</text>
<text x="126" y="256">GND</text>
</g>
</svg>
